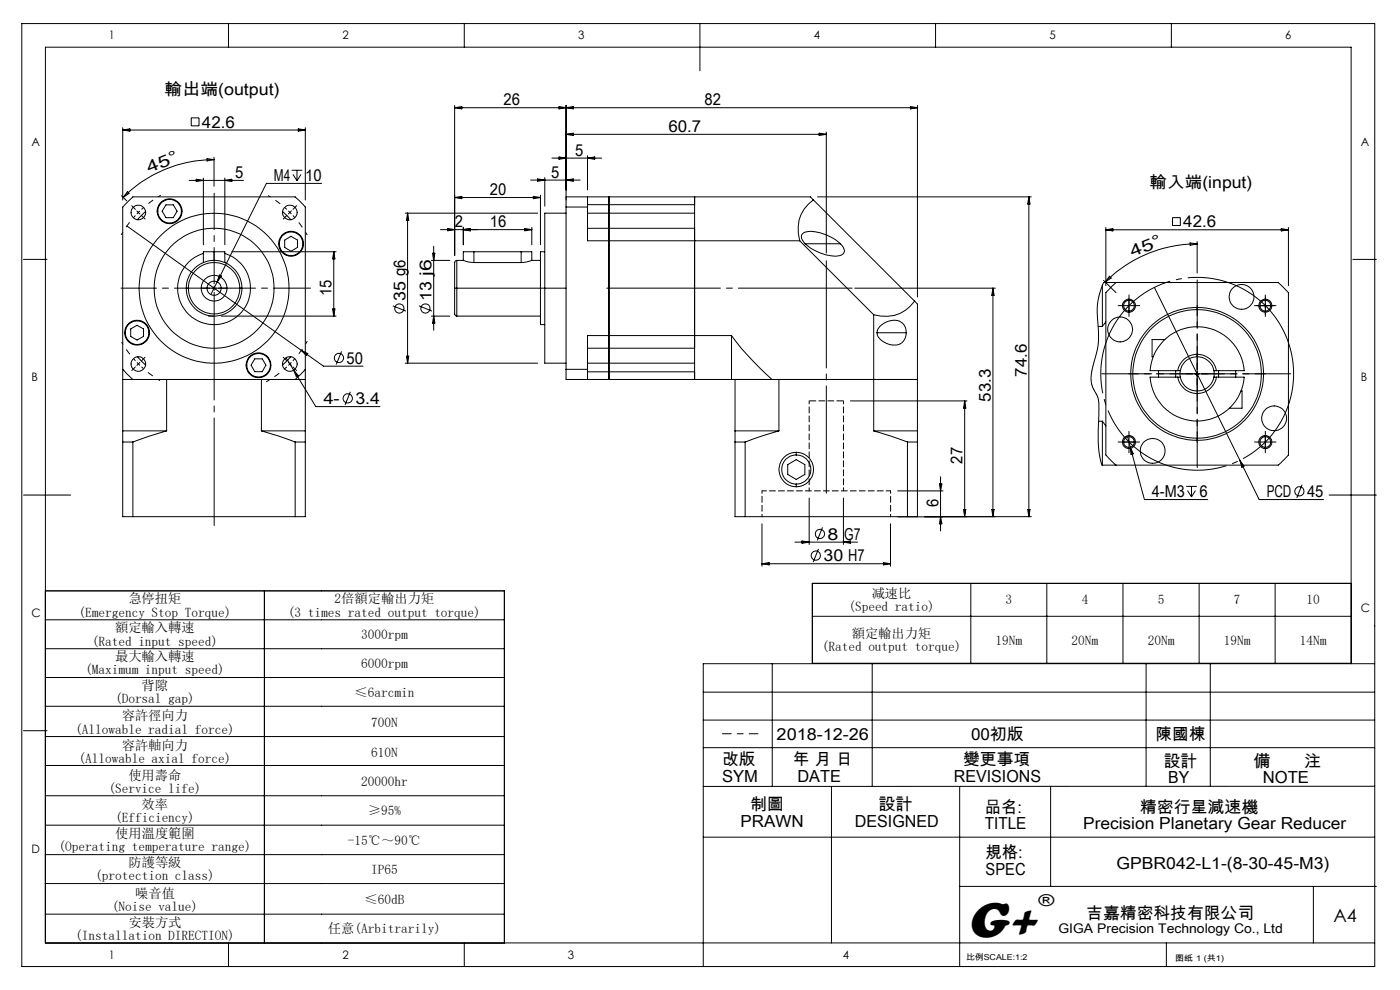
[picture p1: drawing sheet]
<svg xmlns="http://www.w3.org/2000/svg" width="297mm" height="210mm" viewBox="0 0 297 210" stroke-linecap="round" stroke-linejoin="round" font-family="sans-serif">
<g fill="none" stroke="#000" stroke-width=".21">
<path d="M4.6 5h287v200h-287zM48.5 5v5M98.5 5v5M148.5 5v10M198.5 5v5M248.5 5v5M26 27.1v15.3M26 27.6h38.8M26 27.6l1.6-.3v.5zM40.1 38.3h11.5M40.6 25h1.6v1.7h-1.6zM41.6 38l1.5 .3-1.5 .2z"/>
<path d="M43.1 37.8v14.1M43.9 33.6l1.5 .3-1.5 .2zM45.4 33.9a27.1 27.1 0 0 0-19.3 8M45.4 33.4v6.1M47.7 37.8v14.1M47.7 38.3l1.5-.3v.5zM61.9 36.1h2.2M62.2 37l.8 1.3M63 36.1v2.2M63.3 27.3l1.5 .3-1.5 .2zM63.9 37l-.9 1.3M64.8 27.1v15.3"/>
<path d="M68.2 38.9h-11.7l-11.8 23.6M96.4 22.4v31.8M96.4 22.9l1.6-.3v.5zM96.4 22.9h98.2M112.6 38.2h10.5M114.1 38l1.5 .2-1.5 .2zM115.6 37.7v6M117.1 33.5h10.5M118.6 22.6l1.5 .3-1.5 .2zM118.6 33.3l1.5 .2-1.5 .3zM120.1 22.4v20M120.1 22.9l1.5-.3v.5z"/>
<path d="M120.1 28.5l1.5-.3v.5zM120.1 38.2l1.5-.2v.4zM120.1 28.5h55.2M124.6 33v7.3M124.6 33.5l1.6-.2v.5zM173.8 28.2l1.5 .3-1.5 .2zM175.3 28v25.7M193.1 22.6l1.5 .3-1.5 .2zM194.6 22.4v40.6M5 55h5M25.8 41.5l1.1 1.1M26.9 47.9l41.7 29.8h8.4"/>
<path d="M27.1 40.6l.3 .4-1.3 .9zM29 44.8l.7 .6M29.7 44.8l-.7 .6M30.9 44.9l-1.8 1.7M35.2 43.5h1.6l.8 1.3-.8 1.4h-1.6l-.8-1.4zM43.1 53.8a7.7 7.7 0 0 0-4 11.8 7.7 7.7 0 0 0 12.6 0 7.7 7.7 0 0 0-4-11.8M45.4 53.4h-2.3v2.3M45.4 53.4h2.3v2.3M45.4 53.4v1.8M46.5 58.3l.5 .3-.9 1.2zM49.2 53.4h22.1M59.9 44.9l1.8 1.7"/>
<path d="M60.4 50.9l1.3-.8 1.4 .8v1.6l-1.4 .8-1.3-.8zM70.8 53.4v13.7M70.8 53.4l.2 1.5h-.4zM86 45.2h28.1M86.5 45.2v31.8M86.5 45.2l.2 1.5h-.5zM91.5 55.2h3.9M91.8 53.7h.5l-.3 1.5zM92 52.2v17.9M93.5 48.7h19.3M95 48.5l1.4 .2-1.4 .3zM96.4 41.9h18.3"/>
<path d="M96.4 41.9l1.6-.2v.4zM96.9 55.2l-.3 .2-.2 .3v5.4M96.9 55.2v5.9M96.9 55.2h1.4M98.3 48.2v3.7M98.3 48.7l1.5-.2v.5zM98.3 55.2l1 .4 1.2 .1M100.5 53.4h-2.2v1.8M100.5 53.4h10.1M100.5 55.7h10.1M100.5 53.4v2.3M110.6 53.4h2.2v1.8"/>
<path d="M110.6 53.4v2.3M111.3 48.5l1.5 .2-1.5 .3zM112.8 55.2l-1.4 .4-.8 .1M112.8 55.2h1.9M112.8 48.2v3.7M113.1 41.7l1.6 .2-1.6 .2zM114.7 41.4v10.5M115.6 53.4h-.9v15.5h.9M120.1 45.2h-4.5v31.8h4.5M120.1 43.9v34.4M120.1 43.9h4.5M124.6 43.4h22.8v-1.6v9.3"/>
<path d="M124.6 48.4h22.8v2.7M124.6 41.8v2.1M124.6 43.9v7.2h45.1M124.6 45.2h22.8M129.2 41.8v38.7M147.4 51.1v20.1M169.7 51.1l15.6 15.7M170.8 51.7a1.42 1.42 0 0 1-.2-2.4 8.1 8.1 0 0 1 6.6 1.5l1.1 .9M170.8 51.7a9.7 9.7 0 0 0 7.2 2.5 1.18 1.18 0 0 0 1.1-.8 1.18 1.18 0 0 0-.5-1.3l-.3-.4M170.8 51.7h7.5M172.5 42.4a7.6 7.6 0 0 0-2.8 8.7M172.5 42.4l-.6-.6h-51.8v2.1"/>
<path d="M172.5 42.4l21.5 21.5M173.4 41.8h45.4M218.3 41.8v67.8M218.3 41.8l.2 1.5h-.5zM234.1 59.5l2.6 2.6M234.6 48.3v12.3M234.6 48.7h38.7M234.6 48.7l1.5-.2v.5zM235.4 58.6l.3 .4-1.2 .8zM236.7 59.9h-2.6l-.9 2.8-.4 2.6 .2 5v2.5l-.4 2.3-.9 3.3-.2 1.5 .1 1.7 1.2 2.5 .3 1-.1 8.9 .3 3 .6 1.7M248.7 46.2h1.7v1.6h-1.7zM252.4 51.5l1.6 .2-1.5 .3z"/>
<path d="M254 51.7a27.5 27.5 0 0 0-19.5 8.1M254 51.3v6.6M271.8 48.5l1.5 .2-1.5 .3zM273.3 48.3v12.3M287 55h5M26 78.4v2.1M27.7 69.8l1.4-.8 1.3 .8v1.6l-1.3 .7-1.4-.7zM29.1 75.7l1.8 1.7M39.5 61.1h.5M39.5 61.1a5.9 5.9 0 0 1 5.9-5.9 5.9 5.9 0 0 1 5.9 5.9M39.5 61.1a5.9 5.9 0 0 0 5.9 6 5.9 5.9 0 0 0 5.9-6M40 61.1a5.5 5.5 0 0 1 5.4-5.4 5.5 5.5 0 0 1 5.5 5.4"/>
<path d="M40 61.1a5.5 5.5 0 0 0 5.4 5.5 5.5 5.5 0 0 0 5.5-5.5M42.7 61.1a2.73 2.73 0 0 0 2.7 2.8 2.73 2.73 0 0 0 2.8-2.8M42.7 61.1a2.73 2.73 0 0 1 2.7-2.7 2.73 2.73 0 0 1 2.8 2.7M42.7 61.1h5.5M44.2 67.1h1.2M46.9 67.1h24.4M50.9 61.1h.4M54 76.1h1.6l.8 1.4-.8 1.3h-1.6l-.7-1.3zM60.7 75.9l1.6 2.6M61.7 75.7l-1.8 1.7M62.3 78.5l4.7 7.7h13.6M62.3 78.5l1 1.2-.4 .2z"/>
<path d="M63.9 74.3l1.4 .7-.3 .4zM64.8 78.4v2.1M70.6 65.5h.4l-.2 1.6zM72.5 74.5l-1.2 2.8M83.3 64.9l2.8 1.1M86 77h28.1M86.2 75.6h.5l-.2 1.4zM88.9 64.9l2.8 1.1M91.5 67.1h3.9M92 67.1l.3 1.4h-.5zM96.4 61.1v5.5l.2 .3 .3 .2M96.4 61.1h.5"/>
<path d="M96.9 61.1v6M96.9 67.1h17.8M96.9 61.1h23.2M120.1 78.3v2.2h35.1M120.1 78.3h4.5M124.6 78.3v2.2M124.6 77h22.8M147.4 71.2v9.3v-1.6h-22.8M147.4 71.2v2.7h-22.8M155.2 71.2a59.9 59.9 0 0 0 8.6 9.3M155.2 71.2v9.3M155.2 71.2h-30.6v7.1"/>
<path d="M181.3 61.1h29.8M185.3 66.8v24.6M186.1 70.6a3.4 3.4 0 0 1 2.8-2.6 2.54 2.54 0 0 1 3.3 1.9l.1 .7M186.1 70.6a3.5 3.5 0 0 0 3.3 2.6 2.46 2.46 0 0 0 2.9-2.6M186.1 70.6h6.2M194 63.9a7.6 7.6 0 0 1-8.7 2.9M194 63.9l.6 .6v26.9M210.6 61.1v48.5M210.6 61.1l.3 1.5h-.5zM233 69.2h.9M233.9 60.5v8.7M234.6 68.3l-.7 .9"/>
<path d="M235.9 60.7l.8-.8h34.5l1.9 1.9 .2 .3v34.4l-1.6 1.7-.5 .5h-34.5l-1.3-1.3-.8-.9v-34.4zM237.2 64.8h4.6M239.5 62.6v4.5M244.9 61l22.2 45h13.7M245.8 78.6v1.4M247.1 72h-2.7v3.7h.3M249.4 78.6v1.4M249.8 78.6h-5.8a10 10 0 0 1 10-9.3 10 10 0 0 1 9.9 9.3h-5.8M249.8 78.6h.6M250.4 78.6v1.4M251.7 79.3h4.5M254 65.2a14.1 14.1 0 0 0-14.1 14.1 14.1 14.1 0 0 0 14.1 14.1"/>
<path d="M254 65.2a14.1 14.1 0 0 1 14 14.1 14.1 14.1 0 0 1-14 14.1M254 65.7a13.6 13.6 0 0 0-13.7 13.6 13.6 13.6 0 0 0 13.7 13.6M254 65.7a13.6 13.6 0 0 1 13.6 13.6 13.6 13.6 0 0 1-13.6 13.6M254 75.1a4.2 4.2 0 0 1 4.1 3.5M254 75.1a4.2 4.2 0 0 0-4.2 3.5M254 75.7a3.6 3.6 0 0 0-3.6 2.9M254 75.7a3.7 3.7 0 0 1 3.5 2.9M254 65.2v.5M254 75.1v.6M254 77v4.6M257.5 78.6h.6M257.5 78.6v1.4"/>
<path d="M258.5 78.6v1.4M262.1 78.6v1.4M266.1 64.8h4.6M268.4 62.6v4.5M26 80.5h2.2M26 91.4h9.3M26 91.4v2.4M26 93.8h2.2M26 93.8v15.8h2.2M26 80.5v10.9M28.2 80.5l-2.2-2.2v-34.4l2.2-2.1h34.4l1.7 1.5 .5 .6v34.4l-2.2 2.2M28.2 80.5h34.4"/>
<path d="M28.2 93.8v15.8M35.3 91.4l-7.1 2.4M35.3 80.5v10.9M55.5 91.4l7.1 2.4M55.5 91.4h9.3M55.5 80.5v10.9M62.6 93.8h2.2M62.6 93.8v15.8M62.7 80.5h2.1M64.8 91.4v2.4M64.8 93.8v15.8h-2.2M64.8 80.5v10.9"/>
<path d="M74.3 83.1l-1.1 2.8M155.2 80.5h8.6M155.9 91.4h9.3M155.9 93.8h2.2M155.9 91.4v2.4M155.9 93.8v15.8h2.2M158.1 93.8v15.8M163.8 80.5h30.8M163.8 80.5h-7.9v10.9M165.2 91.4l-7.1 2.4M165.2 80.5v10.9M167.1 98.6l1.8-1.1 1.8 1.1v2l-1.8 1.1-1.8-1.1z"/>
<path d="M168.9 95.9a3.7 3.7 0 0 1 3.7 3.7 3.7 3.7 0 0 1-3.7 3.6M168.9 95.9a3.7 3.7 0 0 0-3.7 3.7 3.7 3.7 0 0 0 3.7 3.6M168.9 96.5a3.1 3.1 0 0 0-3.1 3.1 3.1 3.1 0 0 0 3.1 3.1M168.9 96.5a3.1 3.1 0 0 1 3.1 3.1 3.1 3.1 0 0 1-3.1 3.1M168.9 95.9v.6M180.4 85h24.7M185.3 91.4l7.2 2.4M185.3 91.4h9.3M192.5 93.8h2.1M192.5 93.8v15.8h2.1v-15.8M194.6 91.4v2.4M204.6 85v24.6"/>
<path d="M204.6 85l.3 1.6h-.5zM233 89.4h.9M233.9 89.4v9.3M233.9 98.7h2.8M233.9 89.4l.7 .9M237.2 93.8h4.6M239.2 92.7l.6 2.2M239.5 91.5v4.6M239.8 94.9l3 11.1h13.4M239.8 94.9l.6 1.4-.5 .1zM249.8 80h-5.8a10 10 0 0 0 10 9.3 10 10 0 0 0 9.9-9.3h-5.8M249.8 80a4.2 4.2 0 0 0 4.1 3.5 4.2 4.2 0 0 0 4.2-3.5"/>
<path d="M249.8 80h.6M250.4 80a3.6 3.6 0 0 0 3.6 2.9 3.6 3.6 0 0 0 3.5-2.9M254 92.9v.5M257.5 80h.6M263 97.6l.9 1.3-.4 .2zM263.3 82.9h.2v3.7h-2.7M266.1 93.8h4.6M268.4 91.5v4.6M5 105h10M28.2 109.6h34.4M161.6 111.1v9M161.6 119.6h27.3"/>
<path d="M161.6 119.6l1.6-.3v.5zM168.6 115h13.3M168.9 102.7v.5M170.1 114.8l1.6 .2-1.6 .2zM171.7 105.6v9.9M173.6 116.4l-1.1 2.8M174.5 111.9l-1.1 2.7M178.9 105.6v9.9M178.9 115l1.5-.2v.4zM187.4 119.3l1.5 .3-1.5 .2zM188.9 111.1v9M190.4 104.1h9.7"/>
<path d="M199.3 102.6h.5l-.3 1.5zM199.5 101.1v11.5M199.5 109.6l.3 1.5h-.5zM204.4 108.1h.5l-.3 1.5zM210.4 108.1h.5l-.3 1.5zM218 108.1h.5l-.2 1.5zM218.8 109.6h-60.7M251.6 103.2h2.3M251.9 104.1l.9 1.3M252.8 103.2v2.2M253.6 104.1l-.8 1.3M276.2 102.8l-1.1 2.8"/>
<path d="M282 105h10M9.6 125.3h97.4v74.8h-97.4v-190.1h277v130.8M9.6 131.5h97.4M9.6 137.6h97.4M56.1 125.3v74.8M172.3 130.7h114.4M206 123.7v17M222.1 123.7v17M238.2 123.7v17M254.4 123.7v17M270.5 123.7v17M286.7 123.7h-114.4v17h114.4"/>
<path d="M5 155h5M9.6 143.7h97.4M9.6 149.8h97.4M9.6 156.2h97.4M149.2 152.7h142.4M149.2 146.8h142.4M149.2 158.6h142.4M163.8 140.8v26M185 140.8v26M243.1 140.8v26M256.8 140.8v26M291.6 140.8h-142.4v64.2"/>
<path d="M9.6 162.4h97.4M9.6 168.8h97.4M9.6 175h97.4M149.2 177.6h142.4M176.4 166.8v33.2M203.6 166.8v38.2M222.9 166.8v21.2M291.6 166.8h-142.4M9.6 181.3h97.4M9.6 187.4h97.4M9.6 193.9h97.4M203.6 188h88.4"/>
<path d="M278.6 188v12M9.6 200h282M48.5 200v5M98.5 200v5M247.4 200v5"/>
<circle cx="29.3" cy="45.1" r="1.54"/>
<circle cx="36" cy="44.8" r="2.63"/>
<circle cx="36" cy="44.8" r="2.5"/>
<circle cx="61.5" cy="45.1" r="1.54"/>
<circle cx="61.8" cy="51.7" r="2.49"/>
<circle cx="61.8" cy="51.7" r="2.64"/>
<circle cx="29.1" cy="70.6" r="2.51"/>
<circle cx="29.1" cy="70.6" r="2.63"/>
<circle cx="29.3" cy="77.2" r="1.54"/>
<circle cx="45.4" cy="61.1" r="15.9"/>
<circle cx="45.4" cy="61.1" r="1.5"/>
<circle cx="45.4" cy="61.2" r="12.7"/>
<circle cx="54.8" cy="77.5" r="2.63"/>
<circle cx="54.9" cy="77.5" r="2.51"/>
<circle cx="61.5" cy="77.2" r="1.54"/>
<circle cx="71.9" cy="75.9" r=".98"/>
<circle cx="84.7" cy="65.4" r=".98"/>
<circle cx="90.3" cy="65.4" r=".98"/>
<circle cx="237.6" cy="69.9" r="2.63"/>
<circle cx="239.5" cy="64.8" r="1.39"/>
<circle cx="239.5" cy="64.8" r="1.13"/>
<circle cx="263.4" cy="63" r="2.64"/>
<circle cx="268.4" cy="64.9" r="1.38"/>
<circle cx="268.4" cy="64.8" r="1.13"/>
<circle cx="73.8" cy="84.5" r=".98"/>
<circle cx="239.5" cy="93.8" r="1.38"/>
<circle cx="239.5" cy="93.8" r="1.13"/>
<circle cx="244.5" cy="95.6" r="2.63"/>
<circle cx="268.4" cy="93.8" r="1.4"/>
<circle cx="268.4" cy="93.8" r="1.13"/>
<circle cx="270.3" cy="88.7" r="2.64"/>
<circle cx="173.1" cy="117.8" r=".98"/>
<circle cx="173.9" cy="113.2" r=".97"/>
<circle cx="275.7" cy="104.2" r=".98"/>
</g>
<path d="M28.7 45.7l-1.6 2-1.4 2.1M30 44.4l2-1.6 2.1-1.4M62.1 45.7l1.7 2 1.4 2.2M62.1 76.5l1.7-2 1.4-2.1" fill="none" stroke="#000" stroke-width=".21" stroke-dasharray="30.5 1.3 1.3 1.3" stroke-dashoffset="29.8" stroke-linecap="butt"/>
<path d="M61.5 45.1l-.3-.4M61.5 45.1l.3 .3M29.4 77.2l.3 .3M29.4 77.2l-.4-.3M61.5 77.2l.3-.3M61.5 77.2l-.3 .3" fill="none" stroke="#000" stroke-width=".21" stroke-dasharray="30.5 1.3 1.3 1.3" stroke-linecap="butt"/>
<path d="M60.8 44.4l-1.9-1.6-2-1.3M28.7 76.5l-1.5-1.9-1.4-2M30 77.8l1.9 1.6 2 1.3" fill="none" stroke="#000" stroke-width=".21" stroke-dasharray="30.5 1.3 1.3 1.3" stroke-dashoffset="29.9" stroke-linecap="butt"/>
<path d="M60.8 77.8a22.7 22.7 0 0 1-4.3 3.2" fill="none" stroke="#000" stroke-width=".21" stroke-dasharray="30.5 1.3 1.3 1.3" stroke-dashoffset="29.7" stroke-linecap="butt"/>
<path d="M273.5 73.3a20.5 20.5 0 0 0-34.2-8.3 20.5 20.5 0 0 0 9.2 34 20.5 20.5 0 0 0 25.4-24.4l-.4-1.3" fill="none" stroke="#000" stroke-width=".21" stroke-dasharray="30.5 1.3 1.3 1.3" stroke-dashoffset="2.4" stroke-linecap="butt"/>
<path d="M254 78.4v-19M254.9 79.3h18.9M254 80.2v19" fill="none" stroke="#000" stroke-width=".21" stroke-dasharray="30.5 1.3 1.3 1.3" stroke-dashoffset="22.9"/>
<path d="M253.1 79.3h-19.4" fill="none" stroke="#000" stroke-width=".21" stroke-dasharray="30.5 1.3 1.3 1.3" stroke-dashoffset="22.7"/>
<path d="M253.1 79.3h-13.7M254 78.4v-13.7M254.9 79.3h13.6M254 80.2v13.6" fill="none" stroke="#000" stroke-width=".21" stroke-dasharray="30.5 1.3 1.3 1.3" stroke-dashoffset="25.6"/>
<g fill="none" stroke="#000" stroke-width=".21" stroke-dasharray="30.5 1.3 1.3 1.3">
<path d="M28.7 44.4l-.8-.8M30 45.7l.8 .8M60.9 45.7l-.8 .8M61.5 45.1l.3-.4M61.5 45.1l-.3 .3M62.1 44.4l.8-.8M28.7 77.8l-.8 .8M29.4 77.2l-.4 .3M29.4 77.2l.3-.3M30 76.6l.8-.8M45.4 61.1v-.4M45.4 61.1h-.4"/>
<path d="M45.4 61.1v.5M45.4 61.1h.5M60.9 76.6l-.8-.8M61.5 77.2l.3 .3M61.5 77.2l-.3-.3M62.1 77.8l.8 .8M267.5 64.8h-.9M268.4 63.9v-.9M268.4 65.7v1M269.3 64.8h1"/>
</g>
<path d="M45.4 60.2v-19.2" fill="none" stroke="#000" stroke-width=".21" stroke-dasharray="30.5 1.3 1.3 1.3" stroke-dashoffset="22.8"/>
<path d="M44.5 61.1h-18.8" fill="none" stroke="#000" stroke-width=".21" stroke-dasharray="30.5 1.3 1.3 1.3" stroke-dashoffset="23"/>
<path d="M45.4 62v49.5M175.3 104.6v-49.3" fill="none" stroke="#000" stroke-width=".21" stroke-dasharray="30.5 1.3 1.3 1.3" stroke-dashoffset="7.7"/>
<path d="M46.3 61.1h19.6" fill="none" stroke="#000" stroke-width=".21" stroke-dasharray="30.5 1.3 1.3 1.3" stroke-dashoffset="22.6"/>
<path d="M128.7 61.1h52.1" fill="none" stroke="#000" stroke-width=".21" stroke-dasharray="30.5 1.3 1.3 1.3" stroke-dashoffset="6.4"/>
<path d="M153.3 155.6h7.5" fill="none" stroke="#000" stroke-width=".21" stroke-dasharray="30.5 1.3 1.3 1.3" stroke-dashoffset="28.6"/>
<path d="M161.7 104.1v5.5M188.9 109.6v-5.5" fill="none" stroke="#000" stroke-width=".21" stroke-dasharray="1.3 .6" stroke-dashoffset=".7"/>
<path d="M171.7 85h7.2" fill="none" stroke="#000" stroke-width=".21" stroke-dasharray="1.3 .6" stroke-dashoffset="-.1"/>
<path d="M161.7 104.1h27.2" fill="none" stroke="#000" stroke-width=".21" stroke-dasharray="1.3 .6" stroke-dashoffset=".3"/>
<path d="M171.7 85v19.1M178.9 104.1v-19.1" fill="none" stroke="#000" stroke-width=".21" stroke-dasharray="1.3 .6" stroke-dashoffset=".6"/>
<text font-size="11" x="205.1" y="198.7">G+</text>
<text font-size="3.9" x="282.9" y="195.5">A4</text>
<g font-size="3.5">
<text x="34.9" y="20.3">輸出端(output)</text>
<text x="106.8" y="22.3">26</text>
<text x="149.5" y="22.3">82</text>
<text x="42.8" y="27.1">42.6</text>
<text x="141.8" y="28">60.7</text>
<text x="122" y="33">5</text>
<text x="31.6" y="36.8" transform="rotate(-22 31.6 36.8)">4 5 °</text>
<text x="49.9" y="37.8">5</text>
<text x="58.1" y="38.4">M4</text>
<text x="64.7" y="38.4">10</text>
<text x="103.9" y="41.4">20</text>
<text x="116.9" y="37.7">5</text>
<text x="243.9" y="39.9">輸入端(input)</text>
<text x="96.5" y="48.2">2</text>
<text x="103.9" y="48.2">16</text>
<text x="251" y="48.2">42.6</text>
<text x="240.3" y="54.6" transform="rotate(-22 240.3 54.6)">4 5 °</text>
<text x="70.3" y="62.8" transform="rotate(-90 70.3 62.8)">15</text>
<text x="86" y="63.8" transform="rotate(-90 86 63.8)">35 g6</text>
<text x="91.5" y="63.8" transform="rotate(-90 91.5 63.8)">13 j6</text>
<text x="73.5" y="77.2">50</text>
<text x="217.8" y="79.9" transform="rotate(-90 217.8 79.9)">74.6</text>
<text x="68.6" y="85.7">4-</text>
<text x="75.4" y="85.7">3.4</text>
<text x="210.2" y="85.3" transform="rotate(-90 210.2 85.3)">53.3</text>
<text x="204.2" y="98.3" transform="rotate(-90 204.2 98.3)">27</text>
<text x="199.1" y="107.6" transform="rotate(-90 199.1 107.6)">6</text>
<text x="244.4" y="105.5">4-M3</text>
<text x="254.5" y="105.5">6</text>
<text x="268.7" y="105.5">PCD</text>
<text x="277.3" y="105.5">45</text>
<text x="174.7" y="119.1">30 H7</text>
<text x="175.6" y="114.5">8</text>
<text x="179.1" y="114.5">G7</text>
<text x="164.8" y="157">2018-12-26</text>
<text x="206" y="157">00初版</text>
<text x="245.2" y="157">陳國棟</text>
<text x="153.2" y="162.3">改版</text>
<text x="153.2" y="165.8">SYM</text>
<text x="168.2" y="162.3">年 月 日</text>
<text x="169.2" y="165.8">DATE</text>
<text x="202.4" y="165.8">REVISIONS</text>
<text x="204.3" y="162.3">變更事項</text>
<text x="246.9" y="162.6">設計</text>
<text x="247.9" y="166.1">BY</text>
<text x="265.9" y="162.6">備</text>
<text x="267.9" y="166.1">NOTE</text>
<text x="276.6" y="162.6">注</text>
<text x="159.1" y="171.9">制圖</text>
<text x="186.4" y="171.9">設計</text>
<text x="208.9" y="172.4">品名:</text>
<text x="241.8" y="172.4">精密行星減速機</text>
<text x="157.1" y="175.4">PRAWN</text>
<text x="181.3" y="175.4">DESIGNED</text>
<text x="208.9" y="175.9">TITLE</text>
<text x="229.8" y="175.9">Precision Planetary Gear Reducer</text>
<text x="209.1" y="182.1">規格:</text>
<text x="209.1" y="185.6">SPEC</text>
<text x="236.9" y="184.3">GPBR042-L1-(8-30-45-M3)</text>
<text x="220.3" y="192.2">®</text>
<text x="230.5" y="194.8">吉嘉精密科技有限公司</text>
</g>
<g font-size="2.8">
<text x="16.6" y="130.8">(Emergency Stop Torque)</text>
<text x="27.2" y="128">急停扭矩</text>
<text x="61.1" y="130.8">(3 times rated output torque)</text>
<text x="71" y="128">2倍額定輸出力矩</text>
<text x="180" y="129.6">(Speed ratio)</text>
<text x="184.9" y="126.8">减速比</text>
<text x="213.3" y="128.2">3</text>
<text x="229.5" y="128.2">4</text>
<text x="245.6" y="128.2">5</text>
<text x="261.7" y="128.2">7</text>
<text x="277.2" y="128.2">10</text>
<text x="19.5" y="136.9">(Rated input speed)</text>
<text x="24.4" y="134.1">額定輸入轉速</text>
<text x="76.6" y="135.5">3000rpm</text>
<text x="180.7" y="135.3">額定輸出力矩</text>
<text x="211.2" y="136.7">19Nm</text>
<text x="227.3" y="136.7">20Nm</text>
<text x="243.5" y="136.7">20Nm</text>
<text x="259.6" y="136.7">19Nm</text>
<text x="275.8" y="136.7">14Nm</text>
<text x="18.1" y="143.1">(Maximum input speed)</text>
<text x="24.4" y="140.2">最大輸入轉速</text>
<text x="76.6" y="141.7">6000rpm</text>
<text x="174.3" y="138.1">(Rated output torque)</text>
<text x="24.4" y="149.2">(Dorsal gap)</text>
<text x="30.1" y="146.4">背隙</text>
<text x="75.2" y="147.8">≤6arcmin</text>
<text x="15.9" y="155.6">(Allowable radial force)</text>
<text x="25.8" y="152.8">容許徑向力</text>
<text x="78.7" y="154.2">700N</text>
<text x="16.6" y="161.9">(Allowable axial force)</text>
<text x="25.8" y="159.1">容許軸向力</text>
<text x="78.7" y="160.5">610N</text>
<text x="27.2" y="165.4">使用壽命</text>
<text x="76.6" y="166.8">20000hr</text>
<text x="23" y="168.2">(Service life)</text>
<text x="30.1" y="171.5">效率</text>
<text x="78" y="172.9">≥95%</text>
<text x="24.4" y="174.3">(Efficiency)</text>
<text x="24.4" y="177.7">使用溫度範圍</text>
<text x="73.8" y="179.1">-15℃～90℃</text>
<text x="12.4" y="180.6">(Operating temperature range)</text>
<text x="27.2" y="183.9">防護等級</text>
<text x="78.7" y="185.3">IP65</text>
<text x="20.2" y="186.7">(protection class)</text>
<text x="28.7" y="190.4">噪音值</text>
<text x="77.3" y="191.8">≤60dB</text>
<text x="23.7" y="193.2">(Noise value)</text>
<text x="27.2" y="196.6">安裝方式</text>
<text x="69.6" y="198">任意(Arbitrarily)</text>
<text x="224.5" y="197.8">GIGA Precision Technology Co., Ltd</text>
<text x="16" y="199.4">(Installation DIRECTION)</text>
</g>
<g font-size="2.5">
<text x="23.1" y="8.4">1</text>
<text x="72.7" y="8.4">2</text>
<text x="122.7" y="8.4">3</text>
<text x="172.7" y="8.4">4</text>
<text x="222.7" y="8.4">5</text>
<text x="272.7" y="8.4">6</text>
<text x="6.7" y="30.9">A</text>
<text x="288.7" y="30.9">A</text>
<text x="6.7" y="80.9">B</text>
<text x="288.7" y="80.9">B</text>
<text x="6.7" y="130.9">C</text>
<text x="288.7" y="129.9">C</text>
<text x="6.7" y="180.9">D</text>
<text x="23.1" y="203.4">1</text>
<text x="72.7" y="203.4">2</text>
<text x="120.5" y="203.4">3</text>
<text x="178.8" y="203.4">4</text>
</g>
<g font-size="1.7">
<text x="204.9" y="203.7">比例SCALE:1:2</text>
<text x="249.3" y="203.8">图纸 1 (共1)</text>
</g>
</svg>
